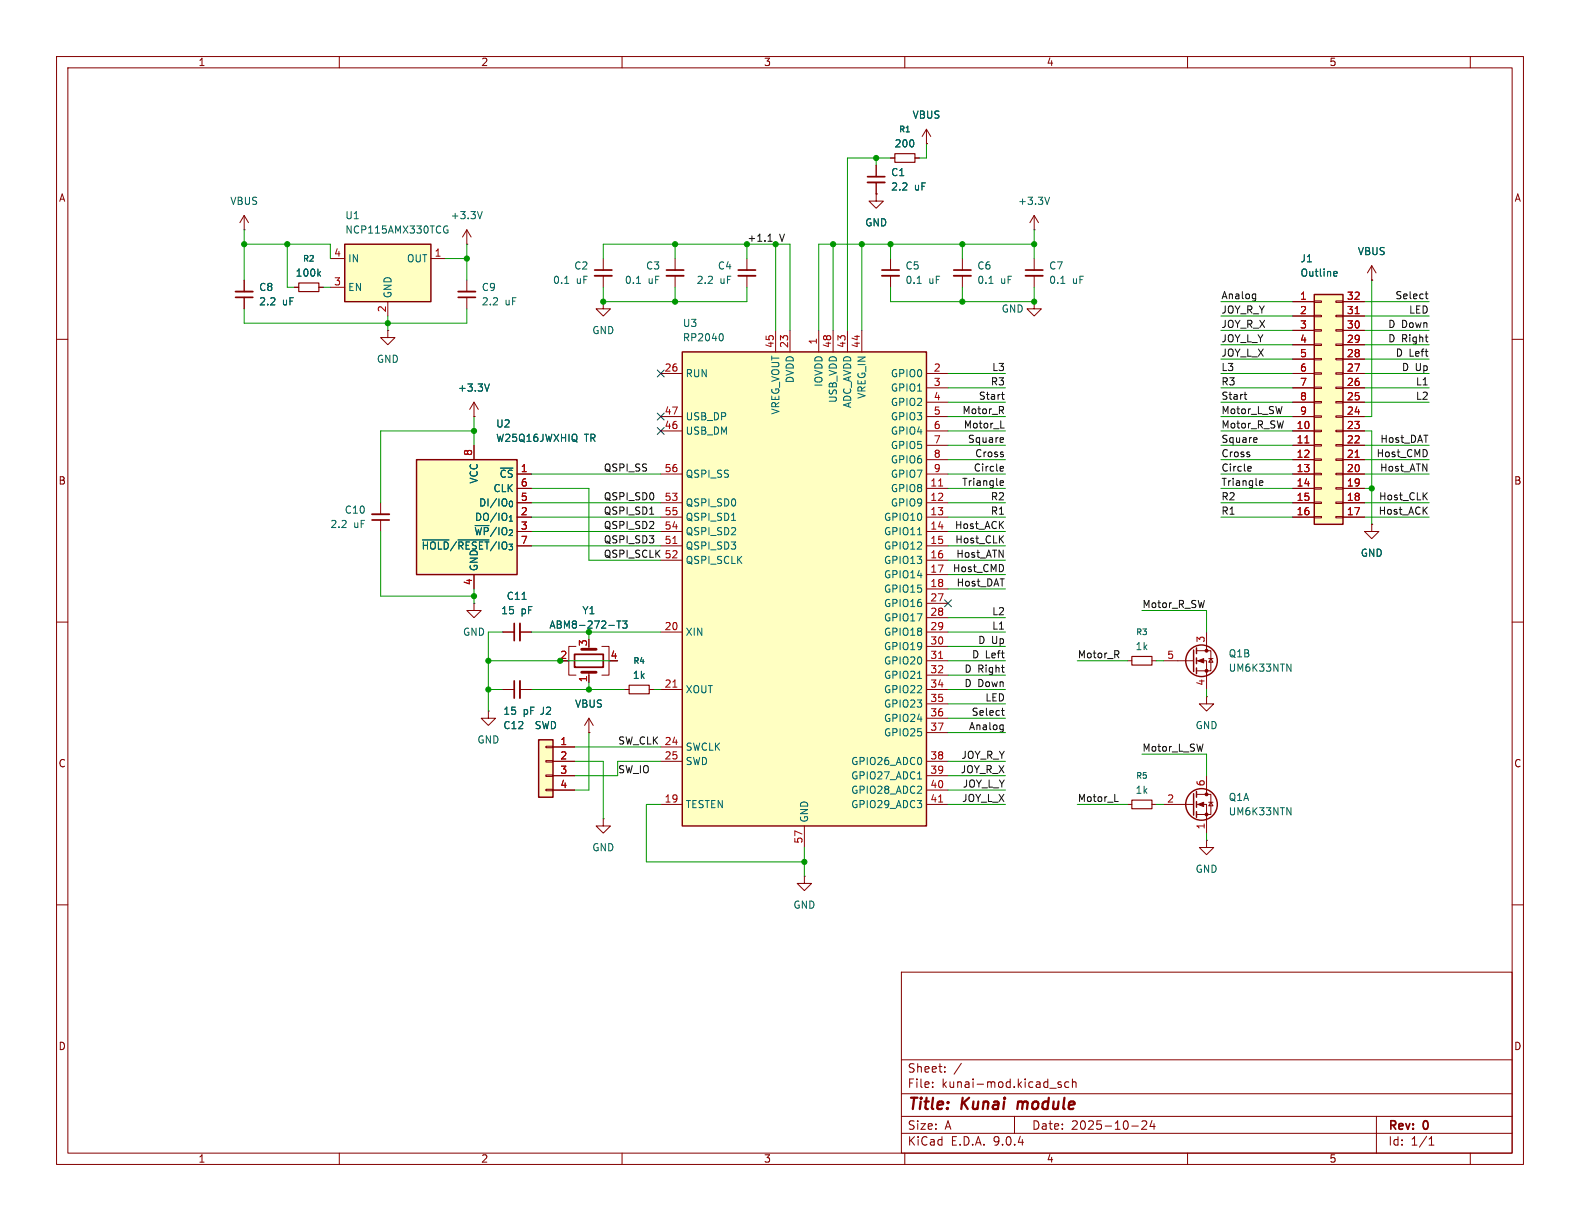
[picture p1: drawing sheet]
<svg xmlns="http://www.w3.org/2000/svg" width="279mm" height="216mm" viewBox="0 0 279 216" stroke-linecap="round" stroke-linejoin="round" font-family="sans-serif">
<g fill="none" stroke="#840000" stroke-width=".18">
<path d="M10 10h259.4v195.9h-259.4zM12 12h255.4v191.9h-255.4zM60 10v2M110 10v2M160 10v2M210 10v2M260 10v2M10 60h2M267.4 60h2M10 110h2M267.4 110h2M10 160h2"/>
<path d="M159.4 171.9h108v32h-108zM267.4 160h2M159.4 197.4h108M159.4 193.4h108M159.4 187.4h108M164.9 192.1v.2M164.9 191.4v.1M167.1 189.4v.2M167.1 188.7v.1M170 188l-1.3 1.9M179.4 197.4v3M185.6 192.4h1.2"/>
<path d="M187.6 191.4l-.3-.1-.2 .2v.2l.5 .2v.3h-.5M189 191.4l-.4-.1-.3 .3v.4l.1 .2h.6M189.6 191.4l.3-.1 .3 .1 .1 .9M189.6 190.8v1.5M200.1 199.1h1.2M201.9 198.3l.6-.1 .2 .1 .1 .3-.9 1.1h.9M203.7 198.1l-.3 1.1h.9M204.1 198.7v1M243.4 197.4v6.5M60 203.9v2M110 203.9v2M159.4 200.4h108"/>
<path d="M160 203.9v2M210 203.9v2M252.7 202.5h.9M252.7 201.4l.4-.4v1.5M260 203.9v2"/>
</g>
<path d="M180.1 194.8l-.2 1.3" fill="none" stroke="#840000" stroke-width=".4"/>
<path d="M120.6 62.2h43.2v83.9h-43.2z" fill="#ffffc2"/>
<path d="M120.6 62.2h43.2v83.9h-43.2z" fill="none" stroke="#840000" stroke-width=".25"/>
<g fill="none" stroke="#840000" stroke-width=".18">
<path d="M68.6 58.4v1.3h1.2l-1.2 1.3-1.3-1.3h1.3M68.6 58.4h.1M106.7 53.3v1.3h1.2l-1.2 1.3-1.3-1.3h1.3M106.7 53.3h.1M137.2 58.4v3.8M139.7 58.4v3.8M144.8 58.4v3.8M147.3 58.4v3.8M149.9 58.4v3.8M152.4 58.4v3.8M116.8 66h3.8M116.8 73.7h3.8"/>
<path d="M116.8 76.2h3.8M163.8 66h3.8M163.8 73.7h3.8M163.8 76.2h3.8M163.8 68.6h3.8M163.8 71.1h3.8M163.8 78.7h3.8M116.8 83.8h3.8M116.8 88.9h3.8M116.8 91.4h3.8M116.8 94h3.8M116.8 96.5h3.8"/>
<path d="M116.8 99.1h3.8M163.8 83.8h3.8M163.8 88.9h3.8M163.8 91.4h3.8M163.8 94h3.8M163.8 96.5h3.8M163.8 99.1h3.8M163.8 81.3h3.8M163.8 86.4h3.8M116.8 111.8h3.8M163.8 111.8h3.8M163.8 101.6h3.8"/>
<path d="M163.8 104.1h3.8M163.8 106.7h3.8M163.8 109.2h3.8M163.8 114.3h3.8M163.8 116.8h3.8M163.8 119.4h3.8M88.9 121.9h2M91.9 121.9h2.1M104.1 129.5h.1M104.1 127l-.7 1.3M104.1 127l.8 1.3M104.1 127v2.5"/>
<path d="M116.8 121.9h3.8M116.8 132.1h3.8M116.8 134.6h3.8M163.8 121.9h3.8M163.8 134.6h3.8M163.8 124.5h3.8M163.8 127h3.8M163.8 129.5h3.8M163.8 137.2h3.8M163.8 139.7h3.8M213.4 123.2v1.3h1.2l-1.2 1.2-1.3-1.2h1.3M213.4 123.2h.1"/>
<path d="M116.8 142.2h3.8M142.2 146.1v3.8M163.8 142.2h3.8M213.4 148.6v1.3h-1.3l1.3 1.2 1.2-1.2h-1.2M213.4 148.6h.1"/>
</g>
<path d="M127.6 59a.79 .79 0 0 1 0 1.3M129.4 92h.7M162.3 94.6h.7M162.3 120h.7M162.3 137.7h.7" fill="none" stroke="#006464" stroke-width=".18"/>
<path d="M119 96.1h.7M166 85.9h.7M166 116.4h.7M119 121.5h.7M166 141.8h.7" fill="none" stroke="#a90000" stroke-width=".18"/>
<path d="M90.9 120.4v3" fill="none" stroke="#840000" stroke-width=".3"/>
<path d="M91.9 120.4v3" fill="none" stroke="#840000" stroke-width=".33"/>
<path d="M95.2 130.8h2.6v10.2h-2.6z" fill="#ffffc2"/>
<path d="M95.2 130.8h2.6v10.2h-2.6z" fill="none" stroke="#840000" stroke-width=".25"/>
<path d="M96.5 132h1.3v.2h-1.3zM96.5 134.5h1.3v.2h-1.3zM96.5 137h1.3v.3h-1.3zM96.5 139.6h1.3v.2h-1.3zM97.8 132.1h3.8M97.8 134.6h3.8M97.8 137.2h3.8M97.8 139.7h3.8" fill="none" stroke="#840000" stroke-width=".18"/>
<path d="M73.7 81.3h17.7v20.3h-17.7z" fill="#ffffc2"/>
<g fill="none" stroke="#840000" stroke-width=".25">
<path d="M73.7 81.3h17.7v20.3h-17.7zM211.1 114.9v3.8M211.6 114.6v1M211.6 116.3v1M211.6 118.1v1"/>
<circle cx="212.5" cy="116.8" r="2.79"/>
</g>
<g fill="none" stroke="#840000" stroke-width=".18">
<path d="M163.8 25.4h.1M163.8 22.9l-.7 1.2M163.8 22.9l.8 1.2M163.8 22.9v2.5M82.5 49.5v2.1M82.5 52.6v2M132.1 45.7v2.1M132.1 48.8v2M83.8 78.7v2.6M67.3 88.9v2M67.3 91.9v2.1M91.4 83.8h2.6"/>
<path d="M91.4 86.4h2.6M91.4 88.9h2.6M91.4 91.4h2.6M83.8 101.6v2.5M205.7 116.8h5.4M211.6 115.1h2.5v3.5h-2.5M211.6 116.8h1.8v5.1M213.4 111.8v3.3M213.7 116.5h.8M214.1 116.5l.4 .6h-.8z"/>
</g>
<path d="M102 78.1l.1 .1M74.7 95.5h4.7M81 95.5h5.5M227.6 117.4l.7 1.3v-1.3" fill="none" stroke="#006464" stroke-width=".18"/>
<path d="M81 52.6h3.1M130.6 47.8h3M65.8 91.9h3" fill="none" stroke="#840000" stroke-width=".3"/>
<path d="M81 51.6h3.1M130.6 48.8h3M65.8 90.9h3" fill="none" stroke="#840000" stroke-width=".33"/>
<g fill="#840000" stroke="#840000" stroke-width=".18">
<path d="M211.8 116.8l1.1-.3v.7z"/>
<circle cx="213.4" cy="115.1" r=".25"/>
<circle cx="213.4" cy="118.6" r=".25"/>
</g>
<path d="M61 43.2h15.2v10.1h-15.2z" fill="#ffffc2"/>
<g fill="none" stroke="#840000" stroke-width=".25">
<path d="M61 43.2h15.2v10.1h-15.2zM211.6 140v1M211.1 140.3v3.8M211.6 141.7v1M211.6 143.5v1"/>
<circle cx="212.5" cy="142.2" r="2.79"/>
</g>
<g fill="none" stroke="#840000" stroke-width=".18">
<path d="M43.2 38.1v2.5M43.2 38.1l-.8 1.3M43.2 38.1l.7 1.3M154.9 34.3v1.3h-1.2l1.2 1.2 1.3-1.2h-1.3M154.9 34.3h.1M154.9 29.2v2M154.9 32.3v2M157.5 27.9h.7M161.8 27.9h.8M43.2 40.6h.1M43.2 49.5v2.1M43.2 52.6v2"/>
<path d="M52.1 50.8h.7M56.4 50.8h.7M58.4 45.7h2.6M58.4 50.8h2.6M68.6 53.3v2.6M76.2 45.7h2.5M82.5 43.2h.1M82.5 40.6l-.7 1.3M82.5 40.6l.8 1.3M82.5 40.6v2.6M106.7 45.7v2.1M106.7 48.8v2"/>
<path d="M119.4 45.7v2.1M119.4 48.8v2M157.5 45.7v2.1M157.5 48.8v2M242.6 49.5h.1M242.6 47l.7 1.3M242.6 47l-.8 1.3M242.6 47v2.5M83.8 73.7h.1M83.8 71.1l.8 1.3M83.8 71.1l-.7 1.3M83.8 71.1v2.6"/>
<path d="M83.8 106.7v1.3h-1.3l1.3 1.2 1.3-1.2h-1.3M83.8 106.7h.1M88.9 111.8h2M91.9 111.8h2.1M100.3 116.8h.3M101.9 114.3h-1.3v5.1h1.3M104.1 118.9v1.8M106.4 114.3h1.3v5.1h-1.3M199.4 116.8h.8M203.7 116.8h.8M86.4 125.7v1.3h1.2l-1.2 1.3-1.3-1.3h1.3M86.4 125.7h.1"/>
<path d="M110.5 121.9h.8M114.8 121.9h.8M213.4 137.2v3.3M106.7 144.8v1.3h1.2l-1.2 1.2-1.3-1.2h1.3M106.7 144.8h.1M142.2 154.9v1.3h1.3l-1.3 1.3-1.2-1.3h1.2M142.2 154.9h.1M199.4 142.2h.8M203.7 142.2h.8M205.7 142.2h5.4M211.6 140.5h2.5v3.5h-2.5M211.6 142.2h1.8v5.1"/>
<path d="M213.7 141.9h.8M214.1 141.9l.4 .6h-.8z"/>
</g>
<g fill="none" stroke="#006464" stroke-width=".18">
<path d="M85.3 37.4l-.5 1.3M56.3 48.4l.4 .4M56.7 48l-.5 .5M79 40.7h.2v.5h-.3l-.4-.2M79.2 40l-.3-.1-.4 .2M99.9 50.1h.7M112.6 50.1h.7M162.2 50.1h.7M86.5 67.9l-.4 1.3M92.3 106h.7M107.7 110.6h.9M109.1 109.8h.7"/>
<path d="M109.4 109.8v1.3M110.1 109.8h.8l-.4 .5 .3 .1v.5l-.2 .2-.5-.2M227.6 142.8l.7 1.3v-1.3"/>
</g>
<path d="M158.2 27.2h3.6v1.5h-3.6zM52.8 50h3.6v1.6h-3.6zM200.2 116.1h3.5v1.5h-3.5zM111.3 121.2h3.5v1.5h-3.5zM200.2 141.5h3.5v1.5h-3.5z" fill="none" stroke="#840000" stroke-width=".2"/>
<path d="M102.9 118.9h2.5M102.9 114.8h2.5" fill="none" stroke="#840000" stroke-width=".51"/>
<path d="M153.4 31.2h3.1M41.7 52.6h3M105.2 47.8h3M117.9 47.8h3M156 47.8h3M90.9 110.2v3.1M101.6 115.7h5.1v2.3h-5.1z" fill="none" stroke="#840000" stroke-width=".3"/>
<path d="M153.4 32.3h3.1M41.7 51.6h3M105.2 48.8h3M117.9 48.8h3M156 48.8h3M91.9 110.2v3.1" fill="none" stroke="#840000" stroke-width=".33"/>
<g fill="#840000" stroke="#840000" stroke-width=".18">
<path d="M211.8 142.2l1.1-.3v.7z"/>
<circle cx="213.4" cy="140.5" r=".25"/>
<circle cx="213.4" cy="144" r=".25"/>
</g>
<path d="M232.4 52.1h5.1v40.6h-5.1z" fill="#ffffc2"/>
<path d="M232.4 52.1h5.1v40.6h-5.1z" fill="none" stroke="#840000" stroke-width=".25"/>
<g fill="none" stroke="#840000" stroke-width=".18">
<path d="M154.9 34.3h.1M154.9 29.2v2M154.9 32.3v2M157.5 27.9h.7M161.8 27.9h.8M163.8 25.4h.1M182.9 38.1v2.5M182.9 38.1l-.8 1.3M182.9 38.1l.7 1.3M43.2 49.5v2.1M43.2 52.6v2M52.1 50.8h.7"/>
<path d="M56.4 50.8h.7M170.2 45.7v2.1M170.2 48.8v2M182.9 40.6h.1M182.9 53.3v1.3h-1.3l1.3 1.3 1.2-1.3h-1.2M182.9 53.3h.1M182.9 45.7v2.1M182.9 48.8v2M228.6 53.3h3.8M228.6 55.9h3.8M228.6 58.4h3.8M232.4 53.2h1.3v.3h-1.3z"/>
<path d="M232.4 55.8h1.3v.2h-1.3zM232.4 58.3h1.3v.2h-1.3zM236.2 53.2h1.3v.3h-1.3zM236.2 55.8h1.3v.2h-1.3zM236.2 58.3h1.3v.2h-1.3zM237.5 53.3h3.8M237.5 55.9h3.8M237.5 58.4h3.8M242.6 49.5h.1M83.8 73.7h.1M83.8 78.7v2.6M228.6 61h3.8"/>
<path d="M228.6 63.5h3.8M228.6 66h3.8M228.6 68.6h3.8M228.6 71.1h3.8M228.6 73.7h3.8M228.6 76.2h3.8M228.6 78.7h3.8M232.4 60.8h1.3v.3h-1.3zM232.4 63.4h1.3v.2h-1.3zM232.4 65.9h1.3v.3h-1.3zM232.4 68.5h1.3v.2h-1.3zM232.4 71h1.3v.2h-1.3z"/>
<path d="M232.4 73.5h1.3v.3h-1.3zM232.4 76.1h1.3v.2h-1.3zM232.4 78.6h1.3v.3h-1.3zM236.2 60.8h1.3v.3h-1.3zM236.2 63.4h1.3v.2h-1.3zM236.2 65.9h1.3v.3h-1.3zM236.2 68.5h1.3v.2h-1.3zM236.2 71h1.3v.2h-1.3zM236.2 73.5h1.3v.3h-1.3zM236.2 76.1h1.3v.2h-1.3zM236.2 78.6h1.3v.3h-1.3zM237.5 61h3.8"/>
<path d="M237.5 63.5h3.8M237.5 66h3.8M237.5 68.6h3.8M237.5 71.1h3.8M237.5 73.7h3.8M237.5 76.2h3.8M237.5 78.7h3.8M91.4 83.8h2.6M91.4 86.4h2.6M91.4 88.9h2.6M91.4 91.4h2.6M228.6 81.3h3.8"/>
<path d="M228.6 83.8h3.8M228.6 86.4h3.8M228.6 88.9h3.8M228.6 91.4h3.8M232.4 81.2h1.3v.2h-1.3zM232.4 83.7h1.3v.2h-1.3zM232.4 86.2h1.3v.3h-1.3zM232.4 88.8h1.3v.2h-1.3zM232.4 91.3h1.3v.3h-1.3zM236.2 81.2h1.3v.2h-1.3zM236.2 83.7h1.3v.2h-1.3zM236.2 86.2h1.3v.3h-1.3z"/>
<path d="M236.2 88.8h1.3v.2h-1.3zM236.2 91.3h1.3v.3h-1.3zM237.5 81.3h3.8M237.5 83.8h3.8M237.5 86.4h3.8M237.5 88.9h3.8M237.5 91.4h3.8M242.6 92.7v1.3h-1.3l1.3 1.3 1.2-1.3h-1.2M242.6 92.7h.1M83.8 101.6v2.5M88.9 111.8h2M91.9 111.8h2.1"/>
<path d="M104.1 119.4v1.3M88.9 121.9h2M91.9 121.9h2.1M97.8 132.1h3.8M97.8 134.6h3.8M97.8 137.2h3.8M97.8 139.7h3.8M104.1 129.5h.1M110.5 121.9h.8M114.8 121.9h.8"/>
</g>
<path d="M239.6 55.5h.8M230.7 78.3h.8M239.6 80.9h.8" fill="none" stroke="#a90000" stroke-width=".18"/>
<g fill="none" stroke="#006464" stroke-width=".18">
<path d="M185.6 34.9l-.4 1.2M56.3 48.4l.4 .4M56.7 48l-.5 .5M174.9 50.1h.7M187.6 50.1h.7M236 48l.4 .1 .1 .2-.7 .1M236.4 48.8h-.4M86.5 67.9l-.4 1.3M102 78.1l.1 .1M74.7 95.5h4.7M81 95.5h5.5M92.3 106h.7"/>
<path d="M107.7 110.6h.9M109.1 109.8h.7M109.4 109.8v1.3M110.1 109.8h.8l-.4 .5 .3 .1v.5l-.2 .2-.5-.2"/>
</g>
<path d="M168.7 47.8h3M181.4 47.8h3" fill="none" stroke="#840000" stroke-width=".3"/>
<path d="M168.7 48.8h3M181.4 48.8h3" fill="none" stroke="#840000" stroke-width=".33"/>
<g fill="none" stroke="#0f0f0f" stroke-width=".18">
<path d="M135.8 42.7h.7M135.8 41.8l.4-.4v1.3M221.7 52h.3M222 52.8h-.3M222 52v1l-.2 .3M252 52h.5M252.2 51.6v1l.3 .2M177 75.7h.6M177 72.5l.5 .6M177.1 69.8h.5M177.3 70.4l.3 .2M177.3 77.4l.2 .3-.6 .1"/>
<path d="M177.4 78.2h-.1M177.4 72v.4M220 69.8h.5M220.2 70.4l.3 .2M222.1 77.4l.2 .3-.6 .1M222.2 78.2h-.1M114.9 90.9h.7M176.9 85.8h.5M176.9 85.1l.4-.1 .2 .3-.6 .1M177 82.5h.4l.1 .3-.6 .1M177.4 83.2l-.4 .1M220.8 82.5h.4l.1 .3-.6 .1"/>
<path d="M221.2 83.2l-.4 .1M222.8 85.8h.5M222.8 85.1l.3-.1 .2 .3-.6 .1M197.4 115.7l.5 .6M197.8 115.2v.4M177 128.2h.4M177.1 125.6h.5M177.3 125.2v1.1l.3 .2M177.4 128.2v1l-.2 .3M177.4 129h-.4M197.1 141.7h.6"/>
</g>
<g fill="none" stroke="#009600" stroke-width=".18">
<path d="M154.9 27.9v1.3M157.5 27.9h-7.6v30.5M163.8 25.4v2.5h-1.2M43.2 43.2h15.2v2.5M43.2 54.6v2.6h39.3v-2.6M43.2 40.6v8.9M50.8 43.2v7.6h1.3M57.1 50.8h1.3M68.6 55.9v2.5M78.7 45.7h3.8M82.5 43.2v6.3M106.7 45.7v-2.5h33v15.2"/>
<path d="M106.7 50.8v2.5h25.4v-2.5M119.4 43.2v2.5M119.4 50.8v2.5M132.1 43.2v2.5M137.2 43.2v15.2M147.3 43.2v15.2M152.4 43.2v15.2M157.5 50.8v2.5h25.4v-2.5M157.5 43.2v2.5M170.2 43.2v2.5M170.2 50.8v2.5M182.9 43.2h-38.1v15.2"/>
<path d="M182.9 40.6v5.1M215.9 53.3h12.7M215.9 58.4h12.7M215.9 55.9h12.7M241.3 53.3h11.4M241.3 58.4h11.4M241.3 55.9h11.4M242.6 49.5v24.2h-1.3M83.8 73.7v5M83.8 76.2h-16.5v12.7M167.6 76.2h10.2M167.6 68.6h10.2"/>
<path d="M167.6 66h10.2M167.6 71.1h10.2M167.6 73.7h10.2M167.6 78.7h10.2M215.9 76.2h12.7M215.9 68.6h12.7M215.9 66h12.7M215.9 71.1h12.7M215.9 73.7h12.7M215.9 78.7h12.7M215.9 61h12.7M215.9 63.5h12.7"/>
<path d="M241.3 76.2h1.3v16.5M241.3 68.6h11.4M241.3 66h11.4M241.3 71.1h11.4M241.3 78.7h11.4M241.3 61h11.4M241.3 63.5h11.4M67.3 94v11.4h16.5M94 83.8h22.8M94 88.9h22.8M94 86.4h10.1v12.7h12.7M94 94h22.8"/>
<path d="M94 91.4h22.8M94 96.5h22.8M167.6 83.8h10.2M167.6 88.9h10.2M167.6 86.4h10.2M167.6 94h10.2M167.6 91.4h10.2M167.6 81.3h10.2M167.6 96.5h10.2M167.6 99.1h10.2M215.9 83.8h12.7M215.9 88.9h12.7"/>
<path d="M215.9 86.4h12.7M215.9 91.4h12.7M215.9 81.3h12.7M241.3 83.8h11.4M241.3 88.9h11.4M241.3 86.4h1.3M241.3 91.4h11.4M241.3 81.3h11.4M83.8 104.1v2.6M86.4 116.8h22.8M88.9 111.8h-2.5v13.9M94 111.8h22.8"/>
<path d="M104.1 111.8v1.2M167.6 116.8h10.2M167.6 119.4h10.2M167.6 111.8h10.2M167.6 114.3h10.2M167.6 109.2h10.2M167.6 104.1h10.2M167.6 101.6h10.2M190.5 116.8h8.9M201.9 108h11.5v3.8M204.5 116.8h1.2M86.4 121.9h2.5"/>
<path d="M94 121.9h16.5M101.6 132.1h15.2M101.6 134.6h5.1v10.2M104.1 129.5v10.2h-2.5M104.1 120.7v1.2M115.6 121.9h1.2M116.8 134.6h-7.6v2.6h-7.6M167.6 121.9h10.2M167.6 129.5h10.2M167.6 124.5h10.2M167.6 127h10.2M167.6 139.7h10.2"/>
<path d="M167.6 137.2h10.2M167.6 134.6h10.2M201.9 133.4h11.5v3.8M213.4 121.9v1.3M116.8 142.2h-2.5v10.2h27.9M142.2 149.9v5M167.6 142.2h10.2M190.5 142.2h8.9M204.5 142.2h1.2M213.4 147.3v1.3"/>
</g>
<path d="M116.2 73.1l1.2 1.2M116.2 65.4l1.2 1.2M116.2 75.6l1.2 1.2M117.4 73.1l-1.2 1.2M117.4 65.4l-1.2 1.2M117.4 75.6l-1.2 1.2M167 106.1l1.2 1.2M168.2 106.1l-1.2 1.2" fill="none" stroke="#000084" stroke-width=".18"/>
<g fill="#009600" stroke="#009600" stroke-width=".18">
<circle cx="106.7" cy="53.3" r=".46"/>
<circle cx="119.4" cy="53.3" r=".46"/>
<circle cx="119.4" cy="43.2" r=".46"/>
<circle cx="86.4" cy="116.8" r=".46"/>
<circle cx="86.4" cy="121.9" r=".46"/>
<circle cx="83.8" cy="105.4" r=".46"/>
<circle cx="99.1" cy="116.8" r=".46"/>
<circle cx="132.1" cy="43.2" r=".46"/>
<circle cx="137.2" cy="43.2" r=".46"/>
<circle cx="152.4" cy="43.2" r=".46"/>
<circle cx="157.5" cy="43.2" r=".46"/>
<circle cx="170.2" cy="43.2" r=".46"/>
<circle cx="147.3" cy="43.2" r=".46"/>
<circle cx="154.9" cy="27.9" r=".46"/>
<circle cx="104.1" cy="121.9" r=".46"/>
<circle cx="104.1" cy="111.8" r=".46"/>
<circle cx="142.2" cy="152.4" r=".46"/>
<circle cx="83.8" cy="76.2" r=".46"/>
<circle cx="50.8" cy="43.2" r=".46"/>
<circle cx="82.5" cy="45.7" r=".46"/>
<circle cx="68.6" cy="57.2" r=".46"/>
<circle cx="43.2" cy="43.2" r=".46"/>
<circle cx="242.6" cy="86.4" r=".46"/>
<circle cx="170.2" cy="53.3" r=".46"/>
<circle cx="182.9" cy="53.3" r=".46"/>
<circle cx="182.9" cy="43.2" r=".46"/>
</g>
<g font-size="2.8" fill="#840000">
<text x="160.4" y="196.8">Title:</text>
<text x="170.1" y="196.8">Kunai</text>
<text x="180.8" y="196.8">module</text>
</g>
<g font-size="2.1" fill="#840000">
<text x="160.4" y="189.9">Sheet:</text>
<text x="160.4" y="192.6">File:</text>
<text x="166.5" y="192.6">kunai-mod.kicad_sch</text>
<text x="160.4" y="202.8">KiCad</text>
<text x="160.4" y="200">Size:</text>
<text x="167.1" y="200">A</text>
<text x="168.1" y="202.8">E.D.A.</text>
<text x="175.7" y="202.8">9.0.4</text>
<text x="182.4" y="200">Date:</text>
<text x="189.4" y="200">2025-10-24</text>
<text x="245.4" y="200.2">Rev:</text>
<text x="245.4" y="202.8">Id:</text>
<text x="249.5" y="202.8">1/1</text>
<text x="251.8" y="200.2">0</text>
</g>
<g font-size="1.8" fill="#840000">
<text x="35" y="11.9">1</text>
<text x="85" y="11.9">2</text>
<text x="135" y="11.9">3</text>
<text x="185" y="11.9">4</text>
<text x="235" y="11.9">5</text>
<text x="10.3" y="35.9">A</text>
<text x="267.7" y="35.9">A</text>
<text x="10.3" y="85.9">B</text>
<text x="267.7" y="85.9">B</text>
<text x="10.3" y="135.9">C</text>
<text x="267.7" y="135.9">C</text>
<text x="10.3" y="185.9">D</text>
<text x="267.7" y="185.9">D</text>
<text x="35" y="205.8">1</text>
<text x="85" y="205.8">2</text>
<text x="135" y="205.8">3</text>
<text x="185" y="205.8">4</text>
<text x="235" y="205.8">5</text>
</g>
<g font-size="1.8" fill="#006464">
<text x="161.3" y="21.2">VBUS</text>
<text x="158.1" y="26.3">200</text>
<text x="157.5" y="31.3">C1</text>
<text x="157.5" y="33.9">2.2</text>
<text x="161.7" y="33.9">uF</text>
<text x="40.6" y="36.4">VBUS</text>
<text x="61" y="39">U1</text>
<text x="61" y="41.5">NCP115AMX330TCG</text>
<text x="79.6" y="39">+3.3V</text>
<text x="152.9" y="40.2">GND</text>
<text x="179.9" y="36.4">+3.3V</text>
<text x="61.5" y="46.6">IN</text>
<text x="71.9" y="46.6">OUT</text>
<text x="101.4" y="47.9">C2</text>
<text x="114.1" y="47.9">C3</text>
<text x="126.8" y="47.9">C4</text>
<text x="160" y="47.9">C5</text>
<text x="172.7" y="47.9">C6</text>
<text x="185.4" y="47.9">C7</text>
<text x="229.9" y="46.6">J1</text>
<text x="240" y="45.3">VBUS</text>
<text x="45.7" y="51.7">C8</text>
<text x="52.2" y="49.1">100k</text>
<text x="61.5" y="51.7">EN</text>
<text x="69.4" y="52.8" transform="rotate(-90 69.4 52.8)">GND</text>
<text x="85.1" y="51.7">C9</text>
<text x="97.7" y="50.4">0.1</text>
<text x="101.9" y="50.4">uF</text>
<text x="110.4" y="50.4">0.1</text>
<text x="114.6" y="50.4">uF</text>
<text x="123.1" y="50.4">2.2</text>
<text x="127.3" y="50.4">uF</text>
<text x="160" y="50.4">0.1</text>
<text x="164.2" y="50.4">uF</text>
<text x="172.7" y="50.4">0.1</text>
<text x="176.9" y="50.4">uF</text>
<text x="185.4" y="50.4">0.1</text>
<text x="189.6" y="50.4">uF</text>
<text x="229.9" y="49.1">Outline</text>
<text x="45.7" y="54.2">2.2</text>
<text x="49.9" y="54.2">uF</text>
<text x="85.1" y="54.2">2.2</text>
<text x="89.3" y="54.2">uF</text>
<text x="104.6" y="59.3">GND</text>
<text x="120.7" y="58">U3</text>
<text x="177" y="55.5">GND</text>
<text x="66.5" y="64.4">GND</text>
<text x="120.7" y="60.6">RP2040</text>
<text x="80.9" y="69.4">+3.3V</text>
<text x="121.2" y="66.9">RUN</text>
<text x="140.6" y="67.8" transform="rotate(-90 140.6 67.8)">DVDD</text>
<text x="145.6" y="68.5" transform="rotate(-90 145.6 68.5)">IOVDD</text>
<text x="148.2" y="71.3" transform="rotate(-90 148.2 71.3)">USB_VDD</text>
<text x="153.3" y="70.6" transform="rotate(-90 153.3 70.6)">VREG_IN</text>
<text x="157.4" y="66.9">GPIO0</text>
<text x="157.4" y="69.4">GPIO1</text>
<text x="157.4" y="72">GPIO2</text>
<text x="87.6" y="75.8">U2</text>
<text x="121.2" y="74.5">USB_DP</text>
<text x="121.2" y="77.1">USB_DM</text>
<text x="138" y="73.4" transform="rotate(-90 138 73.4)">VREG_VOUT</text>
<text x="150.7" y="72.3" transform="rotate(-90 150.7 72.3)">ADC_AVDD</text>
<text x="157.4" y="74.5">GPIO3</text>
<text x="157.4" y="77.1">GPIO4</text>
<text x="87.6" y="78.3">W25Q16JWXHIQ</text>
<text x="103.3" y="78.3">TR</text>
<text x="157.4" y="79.6">GPIO5</text>
<text x="157.4" y="82.1">GPIO6</text>
<text x="84.6" y="89.8">DI/IO_{0}</text>
<text x="84.7" y="85.6" transform="rotate(-90 84.7 85.6)">VCC</text>
<text x="87.2" y="87.2">CLK</text>
<text x="88.2" y="84.7">~{CS}</text>
<text x="121.2" y="84.7">QSPI_SS</text>
<text x="121.2" y="89.8">QSPI_SD0</text>
<text x="157.4" y="84.7">GPIO7</text>
<text x="157.4" y="87.2">GPIO8</text>
<text x="157.4" y="89.8">GPIO9</text>
<text x="58.3" y="93.6">2.2</text>
<text x="60.9" y="91">C10</text>
<text x="62.5" y="93.6">uF</text>
<text x="83.7" y="94.8">~{WP}/IO_{2}</text>
<text x="83.8" y="92.3">DO/IO_{1}</text>
<text x="121.2" y="92.3">QSPI_SD1</text>
<text x="121.2" y="94.8">QSPI_SD2</text>
<text x="156.2" y="92.3">GPIO10</text>
<text x="156.2" y="94.8">GPIO11</text>
<text x="74.4" y="97.4">~{HOLD}/~{RESET}/IO_{3}</text>
<text x="84.7" y="101.1" transform="rotate(-90 84.7 101.1)">GND</text>
<text x="121.2" y="97.4">QSPI_SD3</text>
<text x="121.2" y="99.9">QSPI_SCLK</text>
<text x="156.2" y="97.4">GPIO12</text>
<text x="156.2" y="99.9">GPIO13</text>
<text x="240.5" y="98.7">GND</text>
<text x="89.5" y="106.3">C11</text>
<text x="156.2" y="102.5">GPIO14</text>
<text x="156.2" y="105">GPIO15</text>
<text x="156.2" y="107.5">GPIO16</text>
<text x="81.8" y="112.6">GND</text>
<text x="88.5" y="108.8">15</text>
<text x="92.1" y="108.8">pF</text>
<text x="97.1" y="111.4">ABM8-272-T3</text>
<text x="102.9" y="108.8">Y1</text>
<text x="121.2" y="112.6">XIN</text>
<text x="156.2" y="110.1">GPIO17</text>
<text x="156.2" y="112.6">GPIO18</text>
<text x="156.2" y="115.2">GPIO19</text>
<text x="156.2" y="117.7">GPIO20</text>
<text x="200.7" y="115.2">1k</text>
<text x="217.2" y="116.4">Q1B</text>
<text x="217.2" y="119">UM6K33NTN</text>
<text x="101.6" y="125.3">VBUS</text>
<text x="111.8" y="120.2">1k</text>
<text x="121.2" y="122.8">XOUT</text>
<text x="156.2" y="120.2">GPIO21</text>
<text x="156.2" y="122.8">GPIO22</text>
<text x="156.2" y="125.3">GPIO23</text>
<text x="84.3" y="131.7">GND</text>
<text x="88.9" y="129.1">C12</text>
<text x="88.9" y="126.6">15</text>
<text x="92.5" y="126.6">pF J2</text>
<text x="94.5" y="129.1">SWD</text>
<text x="156.2" y="127.9">GPIO24</text>
<text x="156.2" y="130.4">GPIO25</text>
<text x="211.3" y="129.1">GND</text>
<text x="121.2" y="132.9">SWCLK</text>
<text x="121.2" y="135.5">SWD</text>
<text x="150.4" y="135.5">GPIO26_ADC0</text>
<text x="121.2" y="143.1">TESTEN</text>
<text x="150.4" y="138">GPIO27_ADC1</text>
<text x="150.4" y="140.6">GPIO28_ADC2</text>
<text x="150.4" y="143.1">GPIO29_ADC3</text>
<text x="200.7" y="140.6">1k</text>
<text x="217.2" y="141.8">Q1A</text>
<text x="143.1" y="145.5" transform="rotate(-90 143.1 145.5)">GND</text>
<text x="217.2" y="144.4">UM6K33NTN</text>
<text x="104.6" y="150.7">GND</text>
<text x="211.3" y="154.5">GND</text>
<text x="140.2" y="160.9">GND</text>
</g>
<g font-size="1.8" fill="#a90000">
<text x="59" y="45.5">4</text>
<text x="76.8" y="45.5">1</text>
<text x="59" y="50.5">3</text>
<text x="229.8" y="53.1">1</text>
<text x="238.1" y="53.1">32</text>
<text x="68.3" y="55.3" transform="rotate(-90 68.3 55.3)">2</text>
<text x="229.8" y="55.6">2</text>
<text x="229.8" y="58.2">3</text>
<text x="238.1" y="55.6">31</text>
<text x="238.1" y="58.2">30</text>
<text x="117.4" y="65.8">26</text>
<text x="136.9" y="61.6" transform="rotate(-90 136.9 61.6)">45</text>
<text x="139.4" y="61.6" transform="rotate(-90 139.4 61.6)">23</text>
<text x="144.5" y="61" transform="rotate(-90 144.5 61)">1</text>
<text x="147.1" y="61.6" transform="rotate(-90 147.1 61.6)">48</text>
<text x="149.6" y="61.6" transform="rotate(-90 149.6 61.6)">43</text>
<text x="152.1" y="61.6" transform="rotate(-90 152.1 61.6)">44</text>
<text x="165" y="65.8">2</text>
<text x="229.8" y="60.7">4</text>
<text x="229.8" y="63.2">5</text>
<text x="229.8" y="65.8">6</text>
<text x="238.1" y="60.7">29</text>
<text x="238.1" y="63.2">28</text>
<text x="238.1" y="65.8">27</text>
<text x="165" y="68.3">3</text>
<text x="165" y="70.9">4</text>
<text x="229.8" y="68.3">7</text>
<text x="229.8" y="70.9">8</text>
<text x="238.1" y="68.3">26</text>
<text x="238.1" y="70.9">25</text>
<text x="117.4" y="73.4">47</text>
<text x="117.4" y="75.9">46</text>
<text x="165" y="73.4">5</text>
<text x="165" y="75.9">6</text>
<text x="229.2" y="75.9">10</text>
<text x="229.8" y="73.4">9</text>
<text x="238.1" y="73.4">24</text>
<text x="238.1" y="75.9">23</text>
<text x="83.6" y="80.7" transform="rotate(-90 83.6 80.7)">8</text>
<text x="92" y="83.6">1</text>
<text x="117.4" y="83.6">56</text>
<text x="165" y="78.5">7</text>
<text x="165" y="81">8</text>
<text x="165" y="83.6">9</text>
<text x="229.2" y="78.5">11</text>
<text x="229.2" y="81">12</text>
<text x="229.2" y="83.6">13</text>
<text x="238.1" y="78.5">22</text>
<text x="238.1" y="81">21</text>
<text x="238.1" y="83.6">20</text>
<text x="92" y="86.1">6</text>
<text x="92" y="88.6">5</text>
<text x="117.4" y="88.6">53</text>
<text x="164.4" y="86.1">11</text>
<text x="164.4" y="88.6">12</text>
<text x="229.2" y="86.1">14</text>
<text x="229.2" y="88.6">15</text>
<text x="238.1" y="86.1">19</text>
<text x="238.1" y="88.6">18</text>
<text x="92" y="91.2">2</text>
<text x="92" y="93.7">3</text>
<text x="117.4" y="91.2">55</text>
<text x="117.4" y="93.7">54</text>
<text x="164.4" y="91.2">13</text>
<text x="164.4" y="93.7">14</text>
<text x="229.2" y="91.2">16</text>
<text x="238.1" y="91.2">17</text>
<text x="92" y="96.3">7</text>
<text x="117.4" y="96.3">51</text>
<text x="164.4" y="96.3">15</text>
<text x="164.4" y="98.8">16</text>
<text x="164.4" y="101.3">17</text>
<text x="83.6" y="103.6" transform="rotate(-90 83.6 103.6)">4</text>
<text x="164.4" y="103.9">18</text>
<text x="164.4" y="106.4">27</text>
<text x="117.4" y="111.5">20</text>
<text x="164.4" y="109">28</text>
<text x="164.4" y="111.5">29</text>
<text x="213.1" y="113.7" transform="rotate(-90 213.1 113.7)">3</text>
<text x="99" y="116.6">2</text>
<text x="103.9" y="114.4" transform="rotate(-90 103.9 114.4)">3</text>
<text x="107.9" y="116.6">4</text>
<text x="164.4" y="114">30</text>
<text x="164.4" y="116.6">31</text>
<text x="164.4" y="119.1">32</text>
<text x="206.3" y="116.6">5</text>
<text x="103.9" y="120.7" transform="rotate(-90 103.9 120.7)">1</text>
<text x="117.4" y="121.7">21</text>
<text x="164.4" y="121.7">34</text>
<text x="164.4" y="124.2">35</text>
<text x="213.1" y="121.4" transform="rotate(-90 213.1 121.4)">4</text>
<text x="99" y="131.8">1</text>
<text x="164.4" y="126.7">36</text>
<text x="164.4" y="129.3">37</text>
<text x="99" y="134.4">2</text>
<text x="99" y="136.9">3</text>
<text x="117.4" y="134.4">25</text>
<text x="164.4" y="134.4">38</text>
<text x="164.4" y="136.9">39</text>
<text x="99" y="139.4">4</text>
<text x="117.4" y="142">19</text>
<text x="164.4" y="139.4">40</text>
<text x="164.4" y="142">41</text>
<text x="206.3" y="142">2</text>
<text x="213.1" y="139.1" transform="rotate(-90 213.1 139.1)">6</text>
<text x="142" y="149.3" transform="rotate(-90 142 149.3)">57</text>
<text x="213.1" y="146.8" transform="rotate(-90 213.1 146.8)">1</text>
</g>
<g font-size="1.8" fill="#0f0f0f">
<text x="132.1" y="42.8">+1.1</text>
<text x="137.8" y="42.8">V</text>
<text x="215.9" y="53">Analog</text>
<text x="246.7" y="53">Select</text>
<text x="215.9" y="58.1">JOY_R_X</text>
<text x="215.9" y="55.5">JOY_R_Y</text>
<text x="245.4" y="58.1">D Down</text>
<text x="249.1" y="55.5">LED</text>
<text x="175.4" y="65.7">L3</text>
<text x="215.9" y="63.2">JOY_L_X</text>
<text x="215.9" y="65.7">L3</text>
<text x="215.9" y="60.6">JOY_L_Y</text>
<text x="245.4" y="60.6">D Right</text>
<text x="246.7" y="63.2">D Left</text>
<text x="247.8" y="65.7">D Up</text>
<text x="173" y="70.8">Start</text>
<text x="175.1" y="68.2">R3</text>
<text x="215.9" y="70.8">Start</text>
<text x="215.9" y="68.2">R3</text>
<text x="250.3" y="68.2">L1</text>
<text x="250.3" y="70.8">L2</text>
<text x="170.1" y="73.3">Motor_R</text>
<text x="170.3" y="75.9">Motor_L</text>
<text x="215.9" y="73.3">Motor_L_SW</text>
<text x="215.9" y="75.9">Motor_R_SW</text>
<text x="106.7" y="83.5">QSPI_SS</text>
<text x="171.1" y="78.4">Square</text>
<text x="172.1" y="83.5">Circle</text>
<text x="172.3" y="80.9">Cross</text>
<text x="215.9" y="78.4">Square</text>
<text x="215.9" y="80.9">Cross</text>
<text x="215.9" y="83.5">Circle</text>
<text x="243.3" y="80.9">Host_CMD</text>
<text x="243.9" y="83.5">Host_ATN</text>
<text x="244" y="78.4">Host_DAT</text>
<text x="106.7" y="88.6">QSPI_SD0</text>
<text x="170" y="86">Triangle</text>
<text x="175.1" y="88.6">R2</text>
<text x="215.9" y="86">Triangle</text>
<text x="215.9" y="88.6">R2</text>
<text x="243.8" y="88.6">Host_CLK</text>
<text x="106.7" y="91.1">QSPI_SD1</text>
<text x="106.7" y="93.6">QSPI_SD2</text>
<text x="168.8" y="93.6">Host_ACK</text>
<text x="175.1" y="91.1">R1</text>
<text x="215.9" y="91.1">R1</text>
<text x="243.7" y="91.1">Host_ACK</text>
<text x="106.7" y="96.2">QSPI_SD3</text>
<text x="106.7" y="98.7">QSPI_SCLK 52</text>
<text x="168.4" y="101.3">Host_CMD</text>
<text x="168.8" y="96.2">Host_CLK</text>
<text x="169" y="98.7">Host_ATN</text>
<text x="169.1" y="103.8">Host_DAT</text>
<text x="201.9" y="107.6">Motor_R_SW</text>
<text x="172.9" y="114">D Up</text>
<text x="175.4" y="108.9">L2</text>
<text x="175.4" y="111.4">L1</text>
<text x="170.5" y="119">D Right</text>
<text x="171.8" y="116.5">D Left</text>
<text x="190.5" y="116.5">Motor_R</text>
<text x="170.5" y="121.6">D Down</text>
<text x="174.1" y="124.1">LED</text>
<text x="109.2" y="131.7">SW_CLK 24</text>
<text x="171.2" y="129.2">Analog</text>
<text x="171.7" y="126.7">Select</text>
<text x="109.2" y="136.8">SW_IO</text>
<text x="169.8" y="136.8">JOY_R_X</text>
<text x="169.9" y="134.3">JOY_R_Y</text>
<text x="201.9" y="133">Motor_L_SW</text>
<text x="170" y="141.9">JOY_L_X</text>
<text x="170.2" y="139.4">JOY_L_Y</text>
<text x="190.5" y="141.9">Motor_L</text>
</g>
<g font-size="1.4" fill="#006464">
<text x="158.9" y="23.6">R1</text>
<text x="53.5" y="46.5">R2</text>
<text x="200.8" y="112.5">R3</text>
<text x="111.9" y="117.6">R4</text>
<text x="200.8" y="137.9">R5</text>
</g>
</svg>
